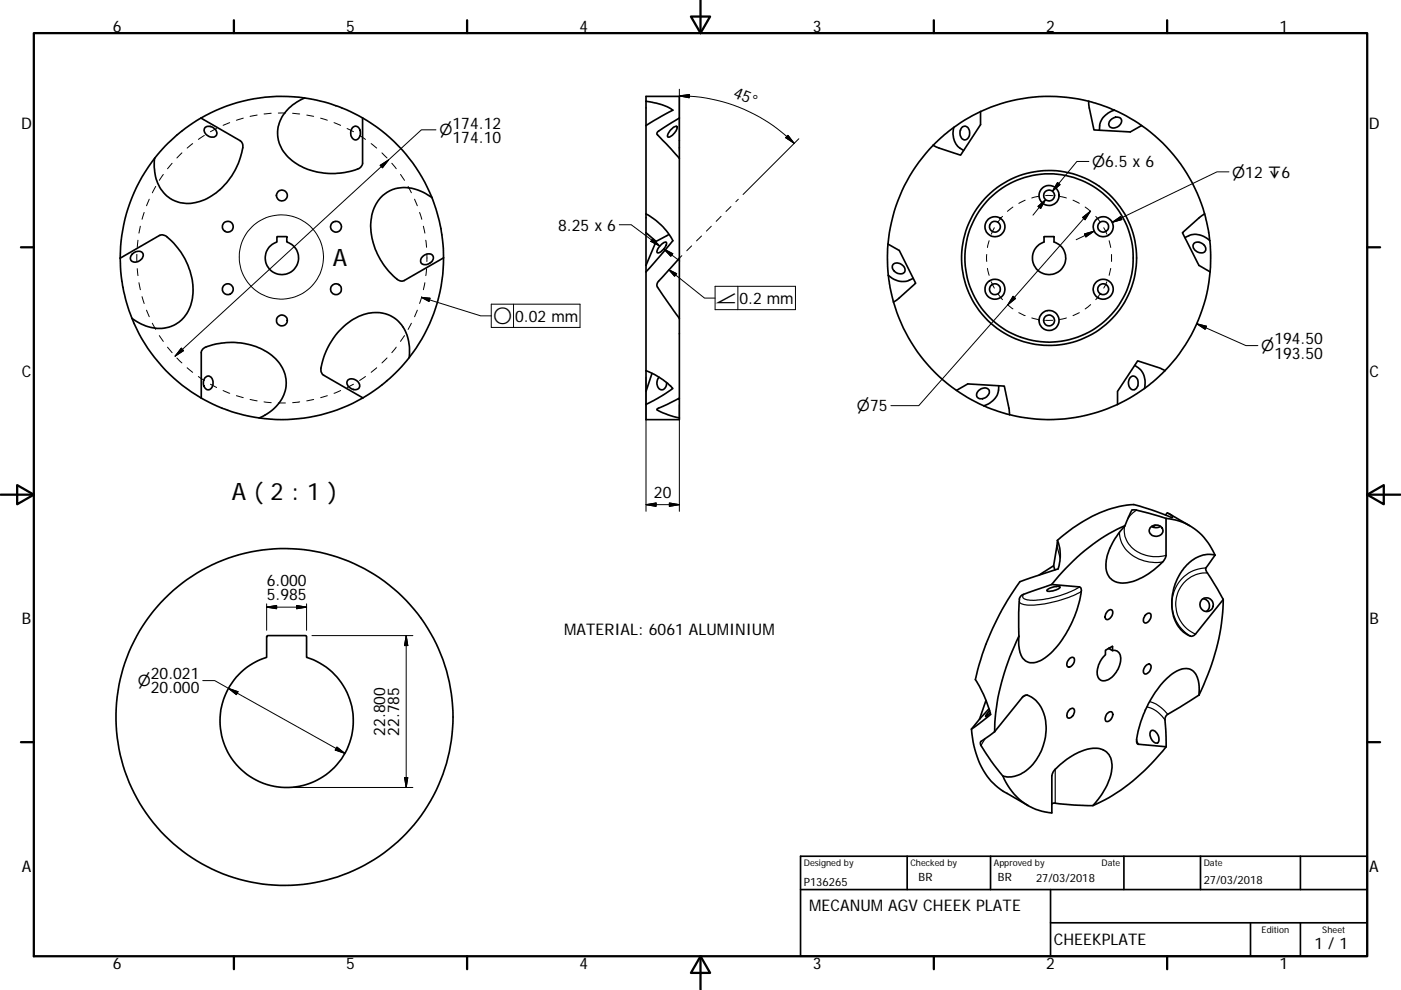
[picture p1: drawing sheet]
<svg xmlns="http://www.w3.org/2000/svg" width="297mm" height="210mm" viewBox="0 0 297 210" stroke-linecap="round" stroke-linejoin="round" font-family="sans-serif">
<g fill="none" stroke="#000" stroke-width=".36">
<path d="M32.8 33.6a34.6 34.6 0 0 0-7.3 21.2M42.6 25a34.6 34.6 0 0 0-9.8 8.6M42.6 25l8.4 4.9a1.56 1.56 0 0 1 .4 1.9 14.5 14.5 0 0 1-9 10.9 7.1 7.1 0 0 1-9.6-6.2v-2.9M43.5 27.1a1.58 1.58 0 0 1 1.7 0 1.58 1.58 0 0 1 .7 1.6 1.58 1.58 0 0 1-1.8 .1 1.58 1.58 0 0 1-.8-1.5zM64.6 20.8a8.5 8.5 0 0 0-5.7 7.5 8 8 0 0 0 5 7 14.8 14.8 0 0 0 12.5 .2l.5-.8v-9.7M64.6 20.8a33.4 33.4 0 0 1 12.3 4.2M64.6 20.8a34.2 34.2 0 0 0-22 4.2M74.8 27a1.04 1.04 0 0 1 1.2 0 1.04 1.04 0 0 1 .4 1.1 1.12 1.12 0 0 1-.3 1.2 1.12 1.12 0 0 1-1.2 .2 1.82 1.82 0 0 1-.1-2.5zM76.9 25a34.1 34.1 0 0 1 14.7 16.9M137 21.5v-1.1h7v4.6M137 26.6v18.8M137 21.5a12.3 12.3 0 0 1 5.7 1.9l-5.7 3.2"/>
<path d="M137 21.5v5.1M142.2 27.6a1.32 1.32 0 0 1 1.3-.7 2.52 2.52 0 0 1-1.8 2.2 1.21 1.21 0 0 1 .5-1.5zM144 25l-4.4 2.8a.49 .49 0 0 0-.2 .8l4.6 5M144 25v8.6M144 33.6v21.2M197.8 30.8a34.2 34.2 0 0 0-9.5 21M202.2 27a4.1 4.1 0 0 0 2.1 4.9M202.2 27l-2 1.6-2.4 2.2M204 27a1 1 0 0 1 1.1-.1 1 1 0 0 1 .5 1.1 1.16 1.16 0 0 1-.3 1.2 1.16 1.16 0 0 1-1.2 .3 1.82 1.82 0 0 1-.1-2.5zM207.9 23.7l-3.3 1.7-2.4 1.6M207.9 23.7v2.7l-4.2 6.5-4.6-1.5-1.3-.6M230.8 21.5l.1 1.4 1 4.7 7.7 .4 2.4-1.4"/>
<path d="M230.8 21.5l2.4 .7 3.1 1.2M230.8 21.5a34.4 34.4 0 0 0-22.9 2.2M235.5 25.5a1.4 1.4 0 0 1 2.3 0 1.62 1.62 0 0 1-.9 1.4 1.62 1.62 0 0 1-1.7-.1l-.1-.6zM236.3 23.4a4.2 4.2 0 0 0-3.2 4.2M236.3 23.4l2.5 1.2 3.2 2M242 26.6a33.9 33.9 0 0 1 13.4 18.8M25.5 54.8a34.3 34.3 0 0 0 2.5 12.7M25.5 54.8l8.4-4.9a1.28 1.28 0 0 1 1.5 .3 14.4 14.4 0 0 1 5.2 14 7 7 0 0 1-10.1 4.8l-2.5-1.5M28 53.9a1.43 1.43 0 0 1 2.3 0 1.62 1.62 0 0 1-.8 1.5 1.62 1.62 0 0 1-1.7-.2l-.2-.5zM58.7 50.2h2.1v1.1a3.5 3.5 0 0 1 1.8 5.5 3.5 3.5 0 0 1-5.7 0 3.5 3.5 0 0 1 1.8-5.5zM89.6 54.4a1.34 1.34 0 0 1 2.3 .1 1.62 1.62 0 0 1-1 1.4 1.62 1.62 0 0 1-1.7-.2v-.7zM91.6 41.9a34.7 34.7 0 0 1 2.4 12.8"/>
<path d="M91.6 41.9a8.6 8.6 0 0 0-9.4-1.2 8.1 8.1 0 0 0-3.6 7.9 14.8 14.8 0 0 0 6.1 10.9h.9l8.4-4.8M94 54.7a34.2 34.2 0 0 1-7.2 21.1M137 57.7v20.9M137 45.4a13.6 13.6 0 0 1 5.7 5.7l-5.7 6.6M137 45.4v12.3M137 49.4l2.1 1.8M139.1 51.2l-2.1 5.1M140.3 51.8a.67 .67 0 0 1 1-.2 2.58 2.58 0 0 1-1.9 2 1.65 1.65 0 0 1 .9-1.8zM141.9 49.8l-2.8 1.4M144 54.8l-4.4 4.8a1.03 1.03 0 0 0-.2 1.3l4.6 6.6M144 54.8v12.7M188.3 51.8l-.2 2.8 .2 3.8"/>
<path d="M188.3 51.8l2.4 1.3 3.4 7-3.5 3.1-1.2 .9M188.3 58.4a4.2 4.2 0 0 0 5.3 .6M188.3 58.4l.4 2.5 .7 3.2M189.4 56a1.62 1.62 0 0 1 1.7 .1 1.62 1.62 0 0 1 .7 1.5 1.52 1.52 0 0 1-1.8 .2 1.52 1.52 0 0 1-.7-1.6zM221.4 50.2h2.1v1.1a3.5 3.5 0 0 1 1.8 5.5 3.5 3.5 0 0 1-5.8 0 3.5 3.5 0 0 1 1.9-5.5zM251.2 50.4a4.2 4.2 0 0 1 5.3 .7M253.1 51.7a1.62 1.62 0 0 1 1.7-.1 1.62 1.62 0 0 1 .8 1.5 1.55 1.55 0 0 1-2.6-.6v-.5zM255.4 45.4l.8 3.5 .3 2.2M255.4 45.4l-1.1 .8-3.6 3.2 3.5 6.9 2.4 1.4M256.5 51.1l.2 2.8-.1 3.8M256.6 57.7a34.2 34.2 0 0 1-9.6 20.9M28 67.5a34.7 34.7 0 0 0 14.7 16.9"/>
<path d="M43 74a11.3 11.3 0 0 1 6-1.4 12.8 12.8 0 0 1 10.4 4.6 7 7 0 0 1-2 10l-1.2 .8a2.93 2.93 0 0 1-2.9 .4 34.1 34.1 0 0 1-10.6-4v-9.7zM86.8 75.8a8.5 8.5 0 0 0-3.7-8.7 8.3 8.3 0 0 0-9 1.2 15 15 0 0 0-6.1 10.4l.5 .8 8.4 4.9M86.8 75.8a34.3 34.3 0 0 1-9.9 8.6M137 78.6v7.2M137 78.6a15.8 15.8 0 0 1 5.7 3.8l-2.4 1.6-3.3 1.8M138.2 79.2l-1.2 3.8M144 67.5v16.9M189.4 64.1a34.1 34.1 0 0 0 13.4 18.7M240.6 77.5a4.1 4.1 0 0 1 2.1 4.9M247 78.6l-.9-.5-4.9-1.6-4.3 6.5v2.8M247 78.6l-.4 .4a34.9 34.9 0 0 1-9.7 6.8M43.5 80.1a.99 .99 0 0 1 1.2-.2 .99 .99 0 0 1 .5 1.1 1.26 1.26 0 0 1-1.3 1.6 1.71 1.71 0 0 1-.4-2.5z"/>
<path d="M73.8 80.6a1.6 1.6 0 0 1 1.7 0 1.6 1.6 0 0 1 .7 1.6 1.56 1.56 0 0 1-1.7 .3 1.56 1.56 0 0 1-.9-1.4zM76.9 84.4a34.3 34.3 0 0 1-22 4.2M137 85.8v3.2h7v-.4M139.3 86.8l4.7-2.4v4.2a14.8 14.8 0 0 1-4.7-1.8zM139.7 80a1.64 1.64 0 0 0 .6 2.7 1.29 1.29 0 0 0 1-1.5M202.8 82.8l2.4-1.4 7.7 .5 1.1 5v1M202.8 82.8l2.4 1.5 3.4 1.8M207.5 82.8a1.3 1.3 0 0 1 2.3 .2 1.59 1.59 0 0 1-1 1.4 1.59 1.59 0 0 1-1.7-.3v-.7zM208.6 86.1l3 1.1 2.4 .7M211.8 81.8a4.1 4.1 0 0 1-3.2 4.3M236.9 85.8a34.1 34.1 0 0 1-22.9 2.1M239.6 80.1a1.01 1.01 0 0 1 1.2-.2 1.01 1.01 0 0 1 .5 1.2 1.09 1.09 0 0 1-.3 1.2 1.09 1.09 0 0 1-1.3 .1 1.83 1.83 0 0 1-.1-2.3z"/>
<path d="M224.2 114.6a9 9 0 0 1 .1 6.1l-8.1 2.7a56.7 56.7 0 0 0-9.4 20.7 25.8 25.8 0 0 1 3.2 7.4l-4 3.1M224.2 114.6l-.8 5.4M238.5 111.5a41.6 41.6 0 0 0-15.5 12.5M244 111.8a1.48 1.48 0 0 1 1.6-.4 1.48 1.48 0 0 1 .9 1.5 1.5 1.5 0 0 1-1.6 .9 1.5 1.5 0 0 1-1.2-1.4zM244.2 111.6a1.72 1.72 0 0 0 1.9 0M244.9 111.4l-.4 .4M247.1 109.2l.2-.2a.56 .56 0 0 1 .8 .1l.5 .4v.2l-.1 .1-3.4-1.3-3.5-1.2a7.5 7.5 0 0 0-4.3 .1 30.6 30.6 0 0 0-13.1 7.2M247.2 110l-6.6-1.9a.79 .79 0 0 0-1 .8l-1.1 2.6M247.2 110v8.1a9.7 9.7 0 0 1-4.1 3.8 8.2 8.2 0 0 1-6.5 1.5 3.9 3.9 0 0 1-2-4.9 15.2 15.2 0 0 1 3.9-7M247.2 110a12.3 12.3 0 0 1 10.4 7.8M247.8 108.9l4.4 2.6M257.6 117.8a6.7 6.7 0 0 0-6.8 3 11.2 11.2 0 0 0-1.2 11.6 5 5 0 0 0 3.1 2.5l.8-.4 5.9-7.4"/>
<path d="M257.6 117.8l-1.9 2.7M56.7 134.9h8.2l.1 4.5a14.1 14.1 0 0 1 7.2 21.8 14.1 14.1 0 0 1-22.9 0 14.1 14.1 0 0 1 7.2-21.8v-4.3zM216 134.9a47.9 47.9 0 0 0-5.1 20.3M222 125.1a3.2 3.2 0 0 1 2.8-.6 3.2 3.2 0 0 1-2.8 .8zM223 124l6.1 .6a1.93 1.93 0 0 1 0 1.8 22.9 22.9 0 0 1-7.3 12.9 3.8 3.8 0 0 1-4.4 .9 5.4 5.4 0 0 1-1.4-4.8v-.5M223 124l-6 2.1a1.2 1.2 0 0 0-.9 1l-.1 2.9v4.9M223.6 120.9l-.2-.9-3.1 1.9M226.7 139.7a.61 .61 0 0 1 .9-.2 .61 .61 0 0 1 .2 .9 1.25 1.25 0 0 1-1.4 1 1.36 1.36 0 0 1 .3-1.7zM234.8 129.7a.65 .65 0 0 1 .9-.3 .65 .65 0 0 1 .1 1 1.09 1.09 0 0 1-1.4 .9 1.4 1.4 0 0 1 .4-1.6zM235.1 137.5l.8 .5a1.5 1.5 0 0 1 1.7 1.8 5.1 5.1 0 0 1-3.3 4.6 1.52 1.52 0 0 1-1.7-2 5.8 5.8 0 0 1 1.8-3.5v-1l1.4-.8 .1 .9M242.9 130.4a.62 .62 0 0 1 .9-.3 .62 .62 0 0 1 .2 .9 1.21 1.21 0 0 1-1.4 1 1.28 1.28 0 0 1 .3-1.6zM255.1 127a1.47 1.47 0 0 1 1.3 1.1 1.47 1.47 0 0 1-.6 1.6"/>
<path d="M255.7 120.5l.1 .7 3.6 5.9M259.4 127.1a47.4 47.4 0 0 1-5.2 20.3M206 154.6a16.9 16.9 0 0 0 5.6 12.5l1.1 .8 5.3 3M207.7 152.5l-1.7 2.1M209 148.6l-1.3 3.9M209.7 150.3l-2 2.2M209.8 150.7l-.8 1.3 1-.8M210.9 155.2l6.1-7.5a1.24 1.24 0 0 1 1.6 .1 7.8 7.8 0 0 1 3.1 7.7 10.7 10.7 0 0 1-6 8.9 5 5 0 0 1-3.1 .2M210.9 155.2l-2.9 2-.1 .3 .1 .6a45.8 45.8 0 0 0 4.6 6.5M226.8 150.5a.61 .61 0 0 1 .9-.1 .61 .61 0 0 1 0 .9 .93 .93 0 0 1-.5 .8 .93 .93 0 0 1-1 0 1.62 1.62 0 0 1 .6-1.6zM234.7 151.4a.62 .62 0 0 1 .7-.5 .62 .62 0 0 1 .5 .6 1.34 1.34 0 0 1-1.4 1.5 1.3 1.3 0 0 1 .2-1.6zM243 141.1a.62 .62 0 0 1 .9-.1 .62 .62 0 0 1 0 .9 1.07 1.07 0 0 1-1.4 .9 1.51 1.51 0 0 1 .5-1.7z"/>
<path d="M244.1 154.9a1.76 1.76 0 0 1 1.6 2.2 .67 .67 0 0 1-.6 .5 .67 .67 0 0 1-.7-.4 1.66 1.66 0 0 1-.3-2.3zM247.2 158.4a40.9 40.9 0 0 1-15.5 12.5M254.2 147.4l-6.6 4.1a1.3 1.3 0 0 0-.6 1.2l.2 5.7M254.2 147.4a5.8 5.8 0 0 0-1.4-5.2 3.8 3.8 0 0 0-4.4 .8 22.7 22.7 0 0 0-7.4 14.4l.3 .5 5.9 .5M212.6 164.6a12.2 12.2 0 0 0 10.4 7.8l.1-8.2a11.4 11.4 0 0 1 4.4-4 7.3 7.3 0 0 1 6.4-1.1 4.1 4.1 0 0 1 1.7 4.8 15.5 15.5 0 0 1-3.9 7l-4-.1-4.1-.5-.6 .3M169.7 188.7h120.2M169.7 181.6h120.2v21.2h-120.2zM192.3 181.6v7.1M210 181.6v7.1M222.7 188.7v14.1M222.7 195.7h67.2M238.3 181.6v7.1"/>
<path d="M254.5 181.6v7.1M265.1 195.7v7.1M275.7 181.6v7.1M275.7 195.7v7.1"/>
<circle cx="48.3" cy="48.1" r="1.15"/>
<circle cx="59.8" cy="41.5" r="1.15"/>
<circle cx="71.3" cy="48.1" r="1.15"/>
<circle cx="210.9" cy="48.1" r="1.14"/>
<circle cx="211" cy="48.1" r="2.13"/>
<circle cx="222.4" cy="54.7" r="17.9"/>
<circle cx="222.4" cy="41.5" r="2.12"/>
<circle cx="222.4" cy="41.5" r="1.15"/>
<circle cx="222.4" cy="54.7" r="18.5"/>
<circle cx="233.9" cy="48.1" r="1.15"/>
<circle cx="233.9" cy="48.1" r="2.12"/>
<circle cx="48.3" cy="61.3" r="1.14"/>
<circle cx="59.8" cy="68" r="1.14"/>
<circle cx="71.2" cy="61.3" r="1.15"/>
<circle cx="210.9" cy="61.3" r="1.15"/>
<circle cx="210.9" cy="61.4" r="2.12"/>
<circle cx="222.4" cy="68" r="1.14"/>
<circle cx="222.4" cy="68" r="2.12"/>
<circle cx="233.9" cy="61.3" r="1.15"/>
<circle cx="233.9" cy="61.4" r="2.12"/>
<circle cx="255.8" cy="128.2" r="1.42"/>
<circle cx="60.3" cy="152.1" r="35.7"/>
</g>
<g fill="none" stroke="#000" stroke-width=".25">
<path d="M224.1 115.8l.7 2.5M237.4 112.9a6.6 6.6 0 0 0 5.7 6.2l1.7 .2 1.7-.1M238.5 111.6a5.5 5.5 0 0 0 4.5 6.2 8.6 8.6 0 0 0 4.2 0M241 108.2l-1.1 .9-.8 .9M228.9 124.5a19.8 19.8 0 0 1-11.1 2.7 .81 .81 0 0 1-.9-1l.1-.1M229.2 125.5a23.5 23.5 0 0 1-12 2.7l-.7-.2-.4-.3M235.8 137.1h.1M255.7 120.5a7.7 7.7 0 0 0-7 5.7 7.7 7.7 0 0 0 3.2 8.4l.4 .3M256 121.5a6.7 6.7 0 0 0-6.6 5.5 6.7 6.7 0 0 0 4.1 7.5M208.9 156.7l-.9 1.4M217.8 147.4l-1.1 .6M241 157l.4 .9"/>
<path d="M243.1 150a6 6 0 0 1 3.9 2.7M243.8 148.8a7.2 7.2 0 0 1 3.8 2.7M223.7 163.2v7.2"/>
</g>
<g fill="none" stroke="#000" stroke-width=".48">
<path d="M148.5 0v7M7.2 7h282.7v195.8h-282.7zM49.6 4.3v2.7M99 4.3v2.7M146.5 3.5h4.1l-2.1 3.5zM198 4.3v2.7M247.5 4.3v2.7M4.4 52.5h2.8M289.9 52.5h2.7M.1 104.9h7.1M3.6 102.9l3.6 2-3.6 2.1zM289.9 104.9l3.5-2v4.1z"/>
<path d="M289.9 104.9h7M4.4 157.4h2.8M289.9 157.4h2.7M49.6 202.8v2.8M99 202.8v2.8M148.5 202.8l2.1 3.6h-4.1zM148.5 202.8v7.1M198 202.8v2.8M247.5 202.8v2.8"/>
</g>
<g fill="none" stroke="#000" stroke-width=".21">
<path d="M144 18.9v13.3M33 39.5l-.7 1.4M34.6 37l-.8 1.2M36.5 34.6l-1 1.2M38.6 32.4l-1.1 1.1M40.8 30.5l-1.1 .9M43.3 28.7l-1.2 .9M45.9 27.3l-1.3 .6M48.7 26l-1.4 .6M51.6 25.1l-1.5 .4M54.5 24.4l-1.5 .3M57.5 24l-1.5 .2"/>
<path d="M59 24h1.5M62 24l1.5 .2M65 24.4l1.5 .3M68 25.1l1.4 .4M70.8 26l1.4 .6M73.6 27.3l1.3 .6M76.2 28.7l1.3 .9M78.7 30.5l1.2 .9M80.6 35.1l1.8-1.2-1.3 1.7zM81 32.4l1.1 1.1M83.1 34.6l.9 1.2M84.9 37l.9 1.2"/>
<path d="M86.5 39.5l.7 1.4M92.4 27.5h-3.1l-52.2 48M144 20.3l2.2-.3-.1 .7zM144 20.3a34.5 34.5 0 0 1 24.4 10.1M167.1 28.7l1.3 1.7-1.8-1.2zM169.4 29.4l-11.9 11.9M224.2 38.7l.6 .5-1.7 1.4zM230.9 34.2h-2.6l-5.2 6.4 1.4-1.7M260.6 36.4h-2.6l-22.2 10.8 1.9-1M29 54v1.5M29.1 57l.1 1.5M29.2 50.9l-.1 1.6"/>
<path d="M29.5 60l.3 1.4M29.8 48l-.3 1.4M30.6 45.1l-.5 1.4M31.6 42.2l-.5 1.4M87.9 42.2l.6 1.4M89 45.1l.4 1.4M89.8 48l.3 1.4M90.1 60l-.3 1.4M90.3 50.9l.1 1.6M90.4 57l-.1 1.5M90.5 54v1.5M131.3 47.7h2.5l6.1 4.5-1.7-1.3"/>
<path d="M138.4 50.7l1.5 1.5-1.9-1zM140.7 52.8l1.9 1-.4 .6zM140.7 52.8l3.4 2.6M141.8 57.2l1.7 .8-.5 .6zM141.8 57.2l7.6 6h2.2M144.6 54.2l-.6 .6M146.6 52.2l-1 1M148.7 50.1l-1 1M150.8 48l-1 1M152.9 45.9l-1.1 1M155 43.8l-1.1 1.1M156.5 42.3l-.5 .5"/>
<path d="M209.2 54v1.5M209.4 56.9l.3 1.5M209.7 51.1l-.3 1.4M210.2 59.8l.6 1.3M210.8 48.3l-.6 1.4M212.6 45.9l-1 1.1M214.8 43.9l-1.2 .9M217.4 42.5l-1.4 .6M220.1 43.8l1.6-1.5-1.1 1.9zM220.2 41.7l-1.4 .3M221.7 41.5h1.5M221.7 42.3l-2.7 3.3"/>
<path d="M224.6 41.7l1.5 .3M227.5 42.5l1.3 .6M229.5 46.1l1.7-1.3-1.1 1.8zM229.9 49.6l2.1-.6-1.8 1.2zM230.1 43.9l1.1 .9M231.2 44.8l-36.4 41.2h-5.9M232 49l-3.8 1.8M232.3 45.9l.9 1.1M234 48.3l.7 1.4M234.7 59.8l-.7 1.3M235.2 51.1l.3 1.4M235.5 56.9l-.3 1.5"/>
<path d="M235.7 54v1.5M235.8 47.2l1.8-1.3 .3 .7zM30.1 62.9l.5 1.5M31.1 65.8l.5 1.4M32.3 68.6l.7 1.3M33.8 71.2l.8 1.2M35.5 73.6l1 1.2M37.5 75.9l1.1 1.1M38.4 73.9l.5 .5-1.8 1.1zM39.7 78l1.1 1M42.1 79.9l1.2 .8M77.5 79.9l-1.3 .8"/>
<path d="M79.9 78l-1.2 1M82.1 75.9l-1.1 1.1M84 73.6l-.9 1.2M85.8 71.2l-.9 1.2M87.2 68.6l-.7 1.3M88.5 65.8l-.6 1.4M89.4 63.1l12.5 3.9h2.3M89.4 63.1l1.8 .1-.2 .7zM89.4 62.9l-.4 1.5M104.2 64.5h18.8v4.9h-18.8zM108.9 64.5v4.9M151.6 60.7h17.1v5h-17.1z"/>
<path d="M156.4 60.7v5M211.6 62.4l1 1.2M213.6 64.6l1.2 .9M214.8 62.8l.5 .5-1.6 1.3zM216 66.3l1.4 .7M218.8 67.4l1.4 .4M221.7 67.9h1.5M226.1 67.4l-1.5 .4M228.8 66.3l-1.3 .7M231.2 64.6l-1.1 .9M233.2 62.4l-.9 1.2M253.7 68.7l2 .8"/>
<path d="M253.7 68.7l2.1 .5-.3 .6zM255.7 69.5l8.5 3.8h2.5M44.6 81.5l1.3 .7M47.3 82.8l1.4 .6M50.1 83.9l1.5 .4M53 84.7l1.5 .3M56 85.2l1.5 .2M59 85.5h1.5M63.5 85.2l-1.5 .2M66.5 84.7l-1.5 .3M69.4 83.9l-1.4 .4M72.2 82.8l-1.4 .6"/>
<path d="M74.9 81.5l-1.3 .7M137 80v28.5M144 85.8v22.7M137 107l2.1-.3v.7zM141.9 106.7l2.1 .3-2.1 .4zM144 107h-7M56.5 128.8l2.1-.4v.7zM56.5 128.1v5.6M62.9 128.4l2.1 .4-2.1 .3zM65 128.8h-8.5M65 128.1v5.6M66.1 134.8h21.4"/>
<path d="M86.1 134.8v32.2M86.1 134.8l.4 2.1h-.7zM43 144.4h2.5l27.6 15.4M48.4 146l2.1 .7-.4 .6zM71.4 158.5l1.7 1.3-2-.7zM62.2 167h25.3M85.8 164.9h.7l-.4 2.1z"/>
<circle cx="59.7" cy="54.5" r="8.9"/>
</g>
<g fill="#000" stroke="#000" stroke-width=".21">
<path d="M80.6 35.1l1.8-1.2-1.3 1.7zM144 20.3l2.2-.3-.1 .7zM167.1 28.7l1.3 1.7-1.8-1.2zM224.2 38.7l.6 .5-1.7 1.4zM138.4 50.7l1.5 1.5-1.9-1zM140.7 52.8l1.9 1-.4 .6zM141.8 57.2l1.7 .8-.5 .6zM220.1 43.8l1.6-1.5-1.1 1.9zM229.5 46.1l1.7-1.3-1.1 1.8zM229.9 49.6l2.1-.6-1.8 1.2zM235.8 47.2l1.8-1.3 .3 .7zM38.4 73.9l.5 .5-1.8 1.1z"/>
<path d="M89.4 63.1l1.8 .1-.2 .7zM214.8 62.8l.5 .5-1.6 1.3zM253.7 68.7l2.1 .5-.3 .6zM137 107l2.1-.3v.7zM141.9 106.7l2.1 .3-2.1 .4zM56.5 128.8l2.1-.4v.7zM62.9 128.4l2.1 .4-2.1 .3zM86.1 134.8l.4 2.1h-.7zM48.4 146l2.1 .7-.4 .6zM71.4 158.5l1.7 1.3-2-.7zM85.8 164.9h.7l-.4 2.1z"/>
</g>
<g font-size="5.1">
<text x="70.6" y="56.4">A</text>
<text x="49.2" y="106.1">A ( 2 : 1 )</text>
</g>
<g font-size="3.4">
<text x="23.9" y="6.8">6</text>
<text x="73.4" y="6.8">5</text>
<text x="122.9" y="6.8">4</text>
<text x="172.3" y="6.8">3</text>
<text x="221.8" y="6.8">2</text>
<text x="271.2" y="6.8">1</text>
<text x="155.3" y="20.6" transform="rotate(22 155.3 20.6)">45°</text>
<text x="4.5" y="27.5">D</text>
<text x="95.9" y="27.3">174.12</text>
<text x="290.2" y="27.5">D</text>
<text x="95.9" y="30.3">174.10</text>
<text x="118.3" y="48.9">8.25 x 6</text>
<text x="156.8" y="64.5">0.2 mm</text>
<text x="109.3" y="68.2">0.02 mm</text>
<text x="270.2" y="73">194.50</text>
<text x="270.2" y="76.1">193.50</text>
<text x="4.7" y="79.9">C</text>
<text x="290.3" y="79.9">C</text>
<text x="138.7" y="105.6">20</text>
<text x="56.6" y="124.3">6.000</text>
<text x="56.6" y="127.3">5.985</text>
<text x="4.7" y="132.4">B</text>
<text x="119.6" y="134.7">MATERIAL: 6061 ALUMINIUM</text>
<text x="290.4" y="132.4">B</text>
<text x="32" y="144.1">20.021</text>
<text x="32" y="147.1">20.000</text>
<text x="81.6" y="156.1" transform="rotate(-90 81.6 156.1)">22.800</text>
<text x="84.7" y="156.1" transform="rotate(-90 84.7 156.1)">22.785</text>
<text x="4.6" y="184.9">A</text>
<text x="290.3" y="184.9">A</text>
<text x="171.5" y="193.1">MECANUM AGV CHEEK PLATE</text>
<text x="223.4" y="200.5">CHEEKPLATE</text>
<text x="278.7" y="201.4">1 / 1</text>
<text x="23.9" y="205.6">6</text>
<text x="73.4" y="205.6">5</text>
<text x="122.9" y="205.6">4</text>
<text x="172.3" y="205.6">3</text>
<text x="221.8" y="205.6">2</text>
<text x="271.2" y="205.6">1</text>
</g>
<g font-size="3.2">
<text x="93.2" y="28.7">⌀</text>
<text x="231.6" y="35.5">⌀6.5 x 6</text>
<text x="261.3" y="37.7">⌀12 ↧6</text>
<text x="152" y="64.3">∠</text>
<text x="104.5" y="68.8">○</text>
<text x="267.4" y="74.5">⌀</text>
<text x="181.7" y="87.2">⌀75</text>
<text x="29.2" y="145.5">⌀</text>
</g>
<g font-size="2.4">
<text x="170.4" y="187.9">P136265</text>
<text x="194.8" y="186.9">BR</text>
<text x="211.6" y="186.9">BR</text>
<text x="219.7" y="187">27/03/2018</text>
<text x="255.2" y="187.6">27/03/2018</text>
</g>
<g font-size="1.9">
<text x="170.4" y="183.8">Designed by</text>
<text x="193" y="183.8">Checked by</text>
<text x="210.7" y="183.8">Approved by</text>
<text x="233.5" y="183.7">Date</text>
<text x="255.2" y="183.7">Date</text>
<text x="267.5" y="197.9">Edition</text>
<text x="280.4" y="197.9">Sheet</text>
</g>
</svg>
